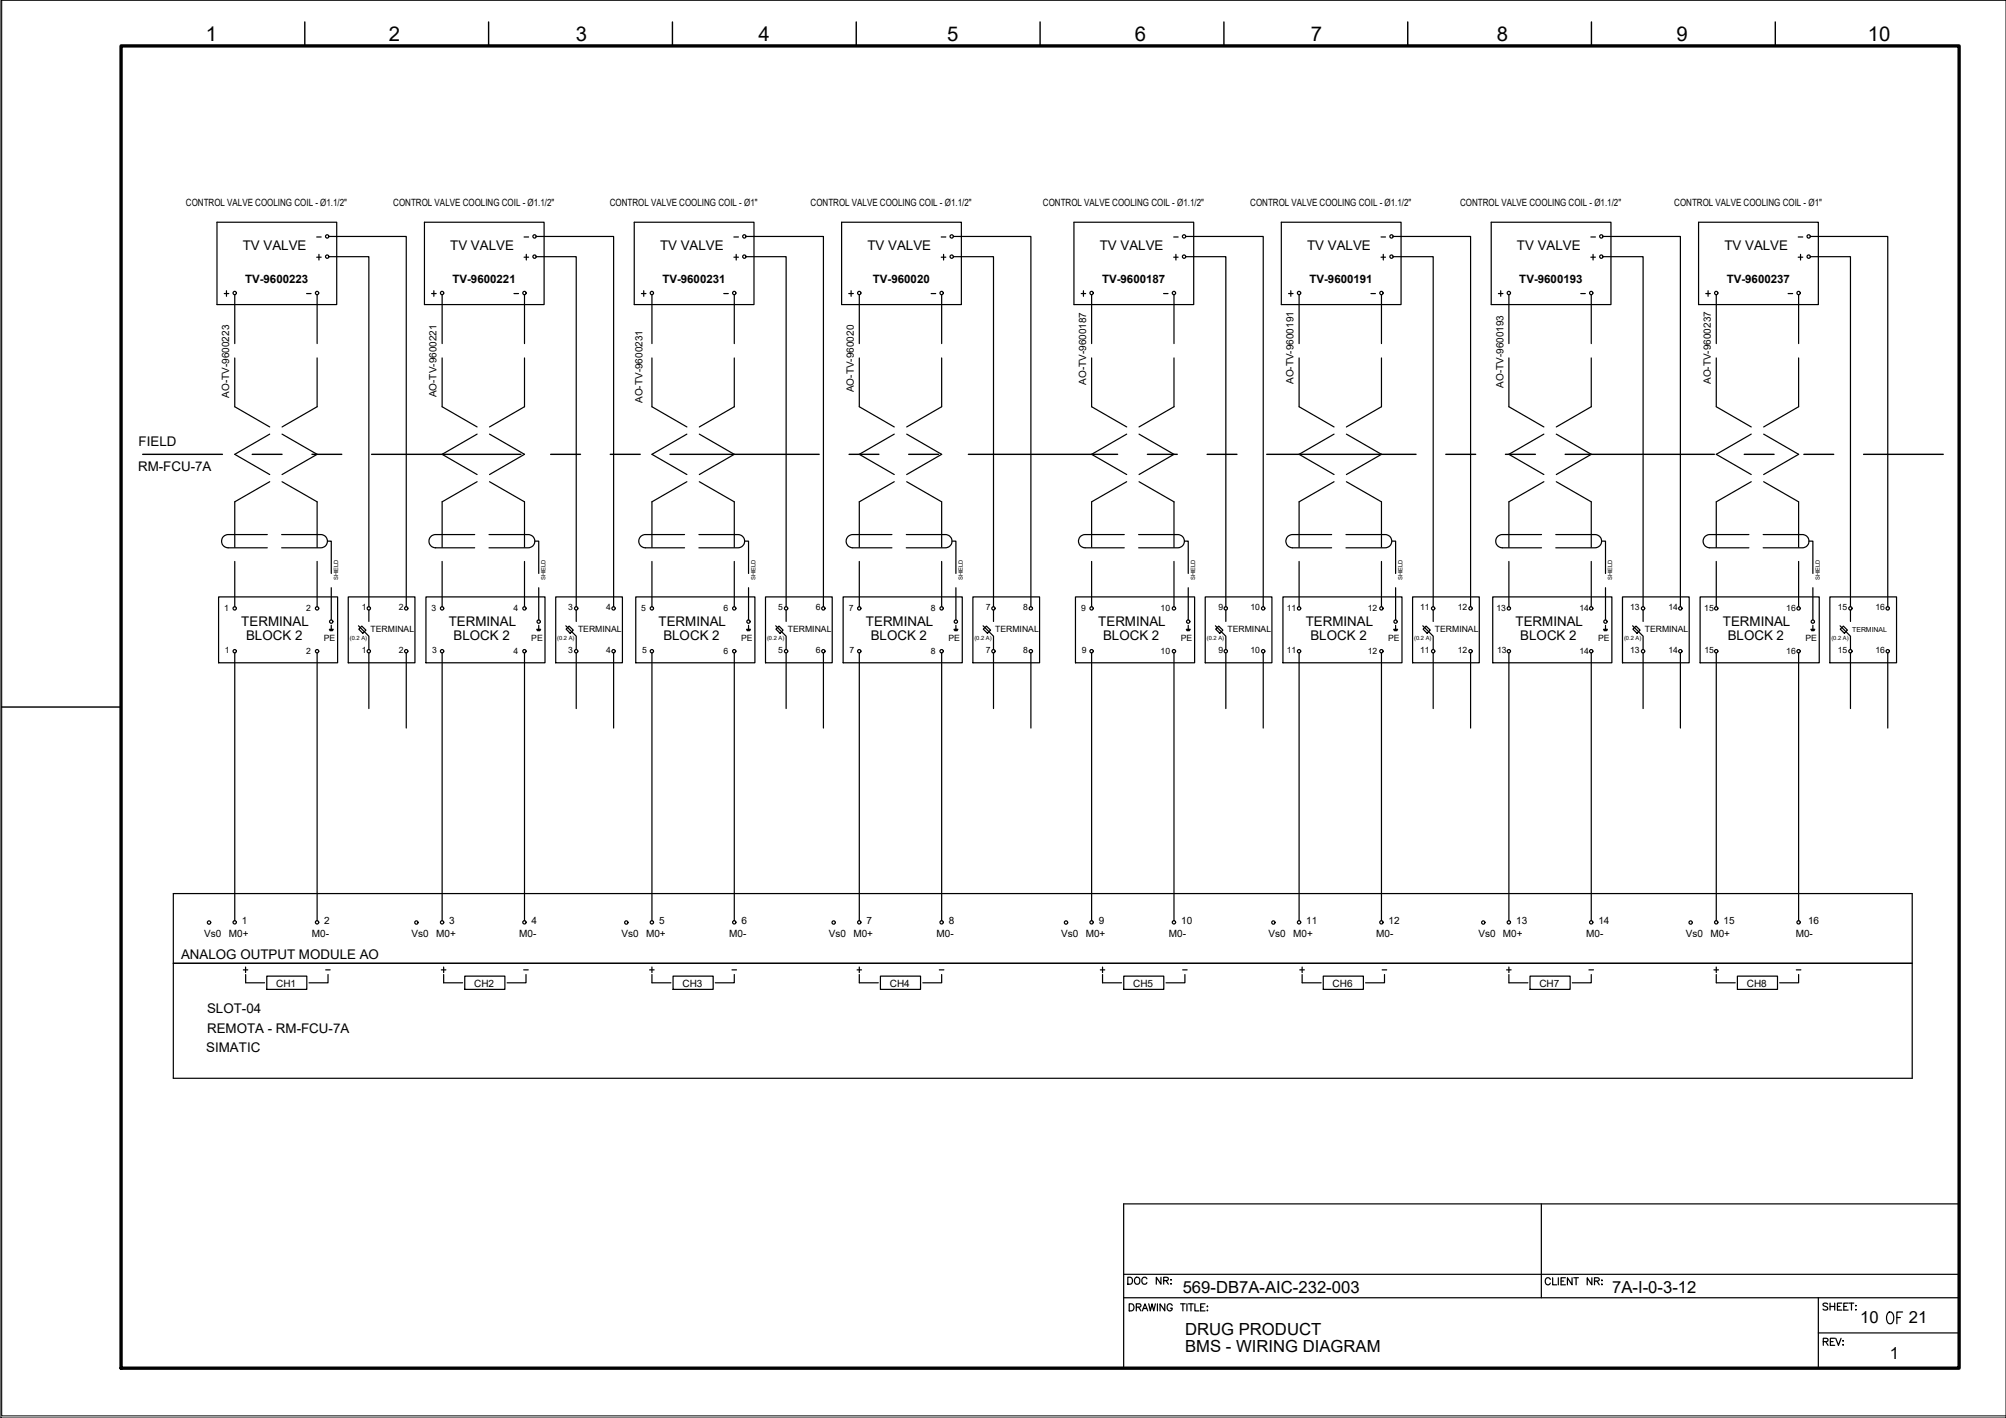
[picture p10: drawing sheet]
<svg xmlns="http://www.w3.org/2000/svg" width="420mm" height="297mm" viewBox="0 0 420 297" stroke-linecap="round" stroke-linejoin="round" font-family="sans-serif">
<!-- layer: G-TTLB-TTLB -->
<path d="M25.4 9.6h384.9v277h-384.9z" fill="none" stroke="#000" stroke-width=".7"/>
<!-- layer: G-TTLB-OTLN -->
<path d="M.4 .1v296.5h419.7" fill="none" stroke="#000" stroke-width=".21"/>
<!-- layer: G-TTLB-INDX -->
<path d="M63.8 4.6v5M102.3 4.6v5M140.8 4.6v5M179.3 4.6v5M217.8 4.6v5M256.3 4.6v5M294.9 4.6v5M333.3 4.6v5M371.8 4.6v5M.4 148.1h25" fill="none" stroke="#000" stroke-width=".3"/>
<!-- layer: LGSP IA4$0$LG_PLOT -->
<path d="M322.8 252.2v19.7M235.4 266.9h174.9M235.4 271.9h174.9M380.9 279.2h29.4M380.9 271.9v14.7M235.4 286.6h174.9" fill="none" stroke="#000" stroke-width=".25"/>
<!-- layer: LG_PLOT -->
<g fill="none" stroke="#000" stroke-width=".25">
<path d="M410.3 252.2h-174.9v34.4M236.5 273.1h.5a.78 .78 0 0 1 .5 .8 .78 .78 0 0 1-.5 .7h-.5zM238 273.8h.8l.1-.5-.9-.2v1.5M238.5 273.8l.5 .8M239.3 274.6l.5-1.5 .6 1.5M239.5 274.1h.7M240.6 273.1l.3 1.5 .4-1.5 .3 1.5 .4-1.5M242.4 273.1v1.5M244 273.1v1.5l-1-1.5v1.5M245.5 273.5a.54 .54 0 0 0-.6-.4 .54 .54 0 0 0-.4 .6 .61 .61 0 0 0 .1 .8 .61 .61 0 0 0 .8-.1l.1-.4h-.3M247.3 273.1h.9M247.8 273.1v1.5"/>
<path d="M248.6 273.1v1.5M248.9 273.1h1M249.4 273.1v1.5M250.3 273.1v1.5h.8M251.5 273.8h.5M252.4 273.1h-.9v1.5h.9M252.8 274.5h.2zM252.9 273.6v.2zM324.7 268a.54 .54 0 0 0-.6-.3 .54 .54 0 0 0-.4 .5v.4a.54 .54 0 0 0 .4 .5 .54 .54 0 0 0 .6-.3M325.2 267.7v1.4h.9M326.4 267.7v1.4M327 268.4h.5"/>
<path d="M327.9 267.7h-.9v1.4h.9M329.3 267.7v1.4l-1-1.4v1.4M329.6 267.7h1M330.1 267.7v1.4M333.4 267.7v1.4l-1-1.4v1.4M334 268.4l.8-.1 .2-.2-.1-.3-.9-.1v1.4M334.5 268.4l.5 .7M335.4 268.2h.2zM335.4 269.1h.2zM382.8 273.2l-.3-.2-.7 .2 .1 .3 .8 .3 .1 .2v.2l-.3 .2-.7-.2M383.3 273v1.4M383.3 273.7h1"/>
<path d="M384.3 273v1.4M384.9 273.7h.5M385.8 273h-.9v1.4h.9M386.2 273.7h.5M387.1 273h-.9v1.4h.9M387.3 273h1M387.8 273v1.4M388.6 273.5h.2zM388.7 274.3v.1zM381.9 281h.8l.2-.2-.1-.3-.9-.2v1.5M382.4 281l.5 .8M383.4 281h.5"/>
<path d="M384.3 280.3h-.9v1.5h.9M384.5 280.3l.6 1.5 .5-1.5M386 281.7h.1zM386 280.8v.2z"/>
</g>
<!-- layer: I_LIMIT_LINE -->
<g fill="none" stroke="#000" stroke-width=".3">
<path d="M29.9 95.2h16.7M52.8 95.2h6.3M65.3 95.2h6.3M77.8 95.2h31.3M115.3 95.2h6.3M127.8 95.2h6.3M140.3 95.2h31.3M177.8 95.2h6.3M190.3 95.2h6.3M202.8 95.2h31.3M240.3 95.2h6.3M252.8 95.2h6.3"/>
<path d="M265.3 95.2h31.3M302.8 95.2h6.3M315.3 95.2h6.3M327.8 95.2h31.3M365.3 95.2h6.3M377.8 95.2h6.3M390.3 95.2h16.7"/>
</g>
<!-- layer: I_DATA -->
<g fill="none" stroke="#000" stroke-width=".25">
<path d="M45.4 46.6h25.1v17.2h-25.1zM66.3 53.9h1M66.8 53.3v1.2M88.9 46.6h25.1v17.2h-25.1zM109.8 53.9h.9M110.2 53.3v1.2M132.8 46.6h25.1v17.2h-25.1zM153.7 53.9h1M154.2 53.3v1.2M176.3 46.6h25.1v17.2h-25.1zM224.9 46.6h25.1v17.2h-25.1zM268.4 46.6h25.1v17.2h-25.1z"/>
<path d="M289.3 53.9h.9M289.7 53.3v1.2M312.3 46.6h25.1v17.2h-25.1zM355.8 46.6h25.1v17.2h-25.1zM47 61.5h.9M47.4 60.9v1.2M90.4 61.5h1M90.9 60.9v1.2M134.3 61.5h1M134.8 60.9v1.2M269.9 61.5h.9M270.4 60.9v1.2"/>
<path d="M313.8 61.5h1M314.3 60.9v1.2M45.8 125h24.9v13.8h-24.9zM69 131.8h.8M69 132h.7M69.1 132.1h.6M69.4 131v.8M72.9 125h14v13.8h-14zM89.2 125h25v13.8h-25zM112.4 131.8h.8M112.5 132h.7M112.6 132.1h.5"/>
<path d="M112.8 131v.8M116.4 125h14v13.8h-14zM133.2 125h24.9v13.8h-24.9zM156.4 131.8h.8M156.4 132h.7M156.5 132.1h.5M156.8 131v.8M160.3 125h14v13.8h-14zM176.6 125h24.9v13.8h-24.9zM199.8 131.8h.8M199.9 132h.7M200 132.1h.5"/>
<path d="M200.2 131v.8M203.8 125h13.9v13.8h-13.9zM225.3 125h24.9v13.8h-24.9zM248.5 131.8h.8M248.5 132h.7M248.6 132.1h.6M248.9 131v.8M252.4 125h14v13.8h-14zM268.7 125h24.9v13.8h-24.9zM291.9 131.8h.8M292 132h.7M292.1 132.1h.5"/>
<path d="M292.3 131v.8M295.9 125h13.9v13.8h-13.9zM312.7 125h24.9v13.8h-24.9zM335.9 131.8h.8M335.9 132h.7M336 132.1h.5M336.3 131v.8M339.8 125h14v13.8h-14zM356.1 125h24.9v13.8h-24.9zM379.3 131.8h.8M379.4 132h.6M379.4 132.1h.6"/>
<path d="M379.7 131v.8M383.3 125h13.9v13.8h-13.9zM400.5 187.2h-364.2v38.7h364.2M36.3 201.8h364.2M51.5 205.9h3.9M55.9 204.5h8.4v2.7h-8.4zM68.7 204.1v1.8h-4M92.4 203.2h1M92.9 204.1v1.8h4M92.9 202.6v1.1M97.3 204.5h8.4v2.7h-8.4zM110.2 204.1v1.8h-4"/>
<path d="M136.5 205.9h4M141 204.5h8.4v2.7h-8.4zM153.8 204.1v1.8h-4M179.5 203.2h.9M180 204.1v1.8h4M180 202.6v1.1M184.4 204.5h8.4v2.7h-8.4zM197.2 204.1v1.8h-3.9M230.5 203.2h.9M230.9 202.6v1.1M230.9 204.1v1.8h4M235.4 204.5h8.4v2.7h-8.4z"/>
<path d="M248.2 204.1v1.8h-4M272.7 205.9h4M277.2 204.5h8.4v2.7h-8.4zM290 204.1v1.8h-4M316 205.9h4M320.5 204.5h8.4v2.7h-8.4zM333.3 204.1v1.8h-4M359.5 205.9h4M363.9 204.5h8.4v2.7h-8.4zM376.7 204.1v1.8h-4"/>
<circle cx="68.5" cy="53.8" r=".35"/>
<circle cx="112" cy="53.8" r=".35"/>
<circle cx="155.9" cy="53.8" r=".35"/>
<circle cx="291.5" cy="53.8" r=".35"/>
<circle cx="49.2" cy="61.4" r=".35"/>
<circle cx="92.6" cy="61.4" r=".35"/>
<circle cx="136.5" cy="61.4" r=".35"/>
<circle cx="272.1" cy="61.4" r=".35"/>
<circle cx="316" cy="61.4" r=".35"/>
<circle cx="49.2" cy="136.4" r=".35"/>
<circle cx="49.2" cy="127.4" r=".35"/>
<circle cx="66.4" cy="136.4" r=".35"/>
<circle cx="66.4" cy="127.4" r=".35"/>
<circle cx="69.4" cy="130.2" r=".35"/>
<circle cx="77.2" cy="136.4" r=".35"/>
<circle cx="77.2" cy="127.4" r=".35"/>
<circle cx="85.1" cy="127.4" r=".35"/>
<circle cx="85.1" cy="136.4" r=".35"/>
<circle cx="92.6" cy="127.4" r=".35"/>
<circle cx="92.6" cy="136.4" r=".35"/>
<circle cx="109.8" cy="127.4" r=".35"/>
<circle cx="109.8" cy="136.4" r=".35"/>
<circle cx="112.8" cy="130.2" r=".35"/>
<circle cx="120.7" cy="127.4" r=".35"/>
<circle cx="120.7" cy="136.4" r=".35"/>
<circle cx="128.5" cy="136.4" r=".35"/>
<circle cx="128.5" cy="127.4" r=".35"/>
<circle cx="136.5" cy="127.4" r=".35"/>
<circle cx="136.5" cy="136.4" r=".35"/>
<circle cx="153.8" cy="136.4" r=".35"/>
<circle cx="153.8" cy="127.4" r=".35"/>
<circle cx="156.8" cy="130.2" r=".35"/>
<circle cx="164.6" cy="127.4" r=".35"/>
<circle cx="164.6" cy="136.4" r=".35"/>
<circle cx="172.5" cy="136.4" r=".35"/>
<circle cx="172.5" cy="127.4" r=".35"/>
<circle cx="180" cy="136.4" r=".35"/>
<circle cx="180" cy="127.4" r=".35"/>
<circle cx="197.2" cy="136.4" r=".35"/>
<circle cx="197.2" cy="127.4" r=".35"/>
<circle cx="200.2" cy="130.2" r=".35"/>
<circle cx="208.1" cy="136.4" r=".35"/>
<circle cx="208.1" cy="127.4" r=".35"/>
<circle cx="215.9" cy="136.4" r=".35"/>
<circle cx="215.9" cy="127.4" r=".35"/>
<circle cx="228.6" cy="127.4" r=".35"/>
<circle cx="228.6" cy="136.4" r=".35"/>
<circle cx="245.9" cy="136.4" r=".35"/>
<circle cx="245.9" cy="127.4" r=".35"/>
<circle cx="248.9" cy="130.2" r=".35"/>
<circle cx="256.7" cy="136.4" r=".35"/>
<circle cx="256.7" cy="127.4" r=".35"/>
<circle cx="264.6" cy="127.4" r=".35"/>
<circle cx="264.6" cy="136.4" r=".35"/>
<circle cx="272.1" cy="127.4" r=".35"/>
<circle cx="272.1" cy="136.4" r=".35"/>
<circle cx="289.3" cy="136.4" r=".35"/>
<circle cx="289.3" cy="127.4" r=".35"/>
<circle cx="292.3" cy="130.2" r=".35"/>
<circle cx="300.2" cy="136.4" r=".35"/>
<circle cx="300.2" cy="127.4" r=".35"/>
<circle cx="308" cy="136.4" r=".35"/>
<circle cx="308" cy="127.4" r=".35"/>
<circle cx="316" cy="136.4" r=".35"/>
<circle cx="316" cy="127.4" r=".35"/>
<circle cx="333.3" cy="136.4" r=".35"/>
<circle cx="333.3" cy="127.4" r=".35"/>
<circle cx="336.3" cy="130.2" r=".35"/>
<circle cx="344.1" cy="136.4" r=".35"/>
<circle cx="344.1" cy="127.4" r=".35"/>
<circle cx="351.9" cy="136.4" r=".35"/>
<circle cx="351.9" cy="127.4" r=".35"/>
<circle cx="359.5" cy="136.4" r=".35"/>
<circle cx="359.5" cy="127.4" r=".35"/>
<circle cx="376.7" cy="127.4" r=".35"/>
<circle cx="376.7" cy="136.4" r=".35"/>
<circle cx="379.7" cy="130.2" r=".35"/>
<circle cx="387.6" cy="136.4" r=".35"/>
<circle cx="387.6" cy="127.4" r=".35"/>
<circle cx="395.4" cy="127.4" r=".35"/>
<circle cx="395.4" cy="136.4" r=".35"/>
<circle cx="43.8" cy="193.2" r=".35"/>
<circle cx="49.2" cy="193.2" r=".35"/>
<circle cx="66.4" cy="193.2" r=".35"/>
<circle cx="87.2" cy="193.2" r=".35"/>
<circle cx="92.6" cy="193.2" r=".35"/>
<circle cx="109.8" cy="193.2" r=".35"/>
<circle cx="131.2" cy="193.2" r=".35"/>
<circle cx="136.5" cy="193.2" r=".35"/>
<circle cx="153.8" cy="193.2" r=".35"/>
<circle cx="174.6" cy="193.2" r=".35"/>
<circle cx="180" cy="193.2" r=".35"/>
<circle cx="197.2" cy="193.2" r=".35"/>
<circle cx="223.3" cy="193.2" r=".35"/>
<circle cx="228.6" cy="193.2" r=".35"/>
<circle cx="245.9" cy="193.2" r=".35"/>
<circle cx="266.7" cy="193.2" r=".35"/>
<circle cx="272.1" cy="193.2" r=".35"/>
<circle cx="289.3" cy="193.2" r=".35"/>
<circle cx="310.7" cy="193.2" r=".35"/>
<circle cx="316" cy="193.2" r=".35"/>
<circle cx="333.3" cy="193.2" r=".35"/>
<circle cx="354.1" cy="193.2" r=".35"/>
<circle cx="359.5" cy="193.2" r=".35"/>
<circle cx="376.7" cy="193.2" r=".35"/>
</g>
<!-- layer: 0 -->
<g fill="none" stroke="#000" stroke-width=".25">
<path d="M68.9 53.8h8.4v73.3M68.9 49.5h16.2v77.6M112.3 53.8h8.4v73.3M112.3 49.5h16.2v77.6M156.3 53.8h8.4v73.3M156.3 49.5h16.2v77.6M199.7 53.8h8.4v73.3M199.7 49.5h16.2v77.6M248.4 53.8h8.4v73.3M248.4 49.5h16.2v77.6M291.8 53.8h8.4v73.3M291.8 49.5h16.2v77.6"/>
<path d="M335.7 53.8h8.4v73.3M335.7 49.5h16.3v77.6M379.2 53.8h8.4v73.3M379.2 49.5h16.2v77.6M77.3 136.8v11.6M85.1 136.8v15.7M120.7 136.8v11.6M128.5 136.8v15.7M164.7 136.8v11.6M172.5 136.8v15.7M208.1 136.8v11.6M215.9 136.8v15.7"/>
<path d="M256.8 136.8v11.6M264.6 136.8v15.7M300.2 136.8v11.6M308 136.8v15.7M344.1 136.8v11.6M352 136.8v15.7M387.6 136.8v11.6M395.4 136.8v15.7M400.5 187.2v38.7"/>
</g>
<!-- layer: EI-CTRL -->
<g fill="none" stroke="#000" stroke-width=".25">
<path d="M75.1 131.1l2.2 2.2v2.8M75.1 131.8l.7-.6 .8 .8-.6 .7zM77.3 127.8v2.4M118.5 131.1l2.2 2.2v2.8M118.6 131.8l.6-.6 .9 .8-.7 .7zM120.7 127.8v2.4M162.5 131.1l2.2 2.2v2.8M162.5 131.8l.7-.6 .8 .8-.6 .7zM164.7 127.8v2.4M205.9 131.1l2.2 2.2v2.8M206 131.8l.6-.6 .9 .8-.7 .7zM208.1 127.8v2.4"/>
<path d="M254.6 131.1l2.2 2.2v2.8M254.6 131.8l.7-.6 .8 .8-.6 .7zM256.8 127.8v2.4M298 131.1l2.2 2.2v2.8M298.1 131.8l.6-.6 .9 .8-.7 .7zM300.2 127.8v2.4M341.9 131.1l2.2 2.2v2.8M342 131.8l.7-.6 .8 .8-.6 .7zM344.1 127.8v2.4M385.4 131.1l2.2 2.2v2.8M385.4 131.8l.7-.6 .8 .8-.6 .7zM387.6 127.8v2.4"/>
</g>
<!-- layer: I_TABS -->
<g fill="none" stroke="#000" stroke-width=".25">
<path d="M49.2 61.7v10.3M49.2 75v10.2l7.3 4.2M66.4 61.7v10.3M66.4 75v10.2l-7.3 4.2M92.6 61.7v10.3M92.6 75v10.2l7.3 4.2M109.9 61.7v10.3M109.9 75v10.2l-7.4 4.2M136.5 61.7v10.3M136.5 75v10.2l7.4 4.2M153.8 61.7v10.3M153.8 75v10.2l-7.3 4.2"/>
<path d="M180 61.7v10.3M180 75v10.2l7.3 4.2M197.2 61.7v10.3M197.2 75v10.2l-7.3 4.2M228.6 61.7v10.3M228.6 75v10.2l7.4 4.2M245.9 61.7v10.3M245.9 75v10.2l-7.3 4.2M272.1 61.7v10.3M272.1 75v10.2l7.3 4.2M289.3 61.7v10.3M289.3 75v10.2l-7.3 4.2"/>
<path d="M316 61.7v10.3M316 75v10.2l7.4 4.2M333.3 61.7v10.3M333.3 75v10.2l-7.3 4.2M359.5 61.7v10.3M359.5 75v10.2l7.3 4.2M376.7 61.7v10.3M376.7 75v10.2l-7.3 4.2M56.5 90.9l-7.3 4.3 7.3 4.2M59.1 90.9l7.3 4.3-7.3 4.2M99.9 90.9l-7.3 4.3 7.3 4.2M102.5 90.9l7.4 4.3-7.4 4.2"/>
<path d="M143.9 90.9l-7.4 4.3 7.4 4.2M146.5 90.9l7.3 4.3-7.3 4.2M187.3 90.9l-7.3 4.3 7.3 4.2M189.9 90.9l7.3 4.3-7.3 4.2M236 90.9l-7.4 4.3 7.4 4.2M238.6 90.9l7.3 4.3-7.3 4.2M279.4 90.9l-7.3 4.3 7.3 4.2M282 90.9l7.3 4.3-7.3 4.2M323.4 90.9l-7.4 4.3 7.4 4.2M326 90.9l7.3 4.3-7.3 4.2M366.8 90.9l-7.3 4.3 7.3 4.2M369.4 90.9l7.3 4.3-7.3 4.2"/>
<path d="M49.2 117.6v9.5M56 112h-8.2a1.39 1.39 0 0 0-1.4 1.4 1.39 1.39 0 0 0 1.4 1.4h8.2M56.5 100.9l-7.3 4.2v9.5M59 112h8.2a1.39 1.39 0 0 1 1.4 1.4 1.39 1.39 0 0 1-1.4 1.4h-8.2M59.1 100.9l7.3 4.2v9.5M66.4 117.6v9.5M68.6 113.4h.8v6.7M92.6 117.6v9.5M99.4 112h-8.2a1.39 1.39 0 0 0-1.4 1.4 1.39 1.39 0 0 0 1.4 1.4h8.2M99.9 100.9l-7.3 4.2v9.5M102.4 112h8.2a1.39 1.39 0 0 1 1.4 1.4 1.39 1.39 0 0 1-1.4 1.4h-8.2M102.5 100.9l7.4 4.2v9.5"/>
<path d="M109.9 117.6v9.5M112 113.4h.8v6.7M136.5 117.6v9.5M143.4 112h-8.2a1.39 1.39 0 0 0-1.4 1.4 1.39 1.39 0 0 0 1.4 1.4h8.2M143.9 100.9l-7.4 4.2v9.5M146.4 112h8.2a1.39 1.39 0 0 1 1.4 1.4 1.39 1.39 0 0 1-1.4 1.4h-8.2M146.5 100.9l7.3 4.2v9.5M153.8 117.6v9.5M156 113.4h.8v6.7M180 117.6v9.5M186.8 112h-8.2a1.39 1.39 0 0 0-1.4 1.4 1.39 1.39 0 0 0 1.4 1.4h8.2M187.3 100.9l-7.3 4.2v9.5"/>
<path d="M189.8 112h8.2a1.39 1.39 0 0 1 1.4 1.4 1.39 1.39 0 0 1-1.4 1.4h-8.2M189.9 100.9l7.3 4.2v9.5M197.2 117.6v9.5M199.4 113.4h.8v6.7M228.6 117.6v9.5M235.5 112h-8.2a1.39 1.39 0 0 0-1.4 1.4 1.39 1.39 0 0 0 1.4 1.4h8.2M236 100.9l-7.4 4.2v9.5M238.5 112h8.2a1.39 1.39 0 0 1 1.4 1.4 1.39 1.39 0 0 1-1.4 1.4h-8.2M238.6 100.9l7.3 4.2v9.5M245.9 117.6v9.5M248.1 113.4h.8v6.7M272.1 117.6v9.5"/>
<path d="M278.9 112h-8.2a1.39 1.39 0 0 0-1.4 1.4 1.39 1.39 0 0 0 1.4 1.4h8.2M279.4 100.9l-7.3 4.2v9.5M281.9 112h8.2a1.39 1.39 0 0 1 1.4 1.4 1.39 1.39 0 0 1-1.4 1.4h-8.2M282 100.9l7.3 4.2v9.5M289.3 117.6v9.5M291.5 113.4h.8v6.7M316 117.6v9.5M322.9 112h-8.2a1.39 1.39 0 0 0-1.4 1.4 1.39 1.39 0 0 0 1.4 1.4h8.2M323.4 100.9l-7.4 4.2v9.5M325.9 112h8.2a1.39 1.39 0 0 1 1.4 1.4 1.39 1.39 0 0 1-1.4 1.4h-8.2M326 100.9l7.3 4.2v9.5M333.3 117.6v9.5"/>
<path d="M335.4 113.4h.9v6.7M359.5 117.6v9.5M366.3 112h-8.2a1.39 1.39 0 0 0-1.4 1.4 1.39 1.39 0 0 0 1.4 1.4h8.2M366.8 100.9l-7.3 4.2v9.5M369.3 112h8.2a1.39 1.39 0 0 1 1.4 1.4 1.39 1.39 0 0 1-1.4 1.4h-8.2M369.4 100.9l7.3 4.2v9.5M376.7 117.6v9.5M378.9 113.4h.8v6.7M49.2 136.8v56.1M66.4 136.8v56.1M69.4 123.1v6.8M92.6 136.8v56.1"/>
<path d="M109.9 136.8v56.1M112.8 123.1v6.8M136.5 136.8v56.1M153.8 136.8v56.1M156.8 123.1v6.8M180 136.8v56.1M197.2 136.8v56.1M200.2 123.1v6.8M228.6 136.8v56.1M245.9 136.8v56.1M248.9 123.1v6.8M272.1 136.8v56.1"/>
<path d="M289.3 136.8v56.1M292.3 123.1v6.8M316 136.8v56.1M333.3 136.8v56.1M336.3 123.1v6.8M359.5 136.8v56.1M376.7 136.8v56.1M379.7 123.1v6.8"/>
</g>
<!-- layer: 0 -->
<path d="M.2 .1h420v296.9h-420z" fill="none" stroke="#000" stroke-width=".21"/>
<text font-size="5.7" x="394.4" y="278.7">OF</text>
<text font-size="4.4" x="235.3" y="270.2">DOC NR:</text>
<g font-size="4.3">
<text x="43.1" y="8.6">1</text>
<text x="81.4" y="8.6">2</text>
<text x="120.6" y="8.6">3</text>
<text x="158.9" y="8.6">4</text>
<text x="198.4" y="8.6">5</text>
<text x="237.7" y="8.6">6</text>
<text x="274.6" y="8.6">7</text>
<text x="313.5" y="8.6">8</text>
<text x="351.1" y="8.6">9</text>
<text x="391.2" y="8.6">10</text>
</g>
<g font-size="4">
<text x="196.1" y="55.7">+</text>
<text x="244.8" y="55.7">+</text>
<text x="332.3" y="55.7">+</text>
<text x="375.7" y="55.7">+</text>
<text x="176.7" y="63.1">+</text>
<text x="225.4" y="63.1">+</text>
<text x="356.3" y="63.1">+</text>
<text x="50.1" y="205">+</text>
<text x="135.1" y="205">+</text>
<text x="271.3" y="205">+</text>
<text x="314.7" y="205">+</text>
<text x="358.1" y="205">+</text>
</g>
<g font-size="3.5">
<text x="247.7" y="270.8">569-DB7A-AIC-232-003</text>
<text x="337.7" y="270.9">7A-I-0-3-12</text>
<text x="248.2" y="279.7">DRUG PRODUCT</text>
<text x="389.6" y="277.2">10</text>
<text x="399.8" y="277.2">21</text>
<text x="248.2" y="283.2">BMS - WIRING DIAGRAM</text>
<text x="395.8" y="284.6">1</text>
</g>
<g font-size="2.8">
<text x="50.8" y="52.4">TV VALVE</text>
<text x="94.3" y="52.4">TV VALVE</text>
<text x="138.2" y="52.4">TV VALVE</text>
<text x="181.7" y="52.4">TV VALVE</text>
<text x="230.3" y="52.4">TV VALVE</text>
<text x="273.8" y="52.4">TV VALVE</text>
<text x="317.7" y="52.4">TV VALVE</text>
<text x="361.2" y="52.4">TV VALVE</text>
<text x="29" y="93.4">FIELD</text>
<text x="28.9" y="98.6">RM-FCU-7A</text>
<text x="50.5" y="131.2">TERMINAL</text>
<text x="94" y="131.2">TERMINAL</text>
<text x="137.9" y="131.2">TERMINAL</text>
<text x="181.4" y="131.2">TERMINAL</text>
<text x="230" y="131.2">TERMINAL</text>
<text x="273.5" y="131.2">TERMINAL</text>
<text x="317.4" y="131.2">TERMINAL</text>
<text x="360.9" y="131.2">TERMINAL</text>
<text x="51.5" y="134.1">BLOCK 2</text>
<text x="95" y="134.1">BLOCK 2</text>
<text x="138.9" y="134.1">BLOCK 2</text>
<text x="182.4" y="134.1">BLOCK 2</text>
<text x="231" y="134.1">BLOCK 2</text>
<text x="274.5" y="134.1">BLOCK 2</text>
<text x="318.4" y="134.1">BLOCK 2</text>
<text x="361.9" y="134.1">BLOCK 2</text>
<text x="37.9" y="200.9">ANALOG OUTPUT MODULE AO</text>
<text x="43.4" y="212.3">SLOT-04</text>
<text x="43.2" y="220.3">SIMATIC</text>
<text x="43.4" y="216.4">REMOTA - RM-FCU-7A</text>
</g>
<g font-size="2.6">
<text x="65.6" y="50.8">-</text>
<text x="109" y="50.8">-</text>
<text x="152.8" y="50.8">-</text>
<text x="196.1" y="50.8">-</text>
<text x="244.8" y="50.8">-</text>
<text x="288.2" y="50.8">-</text>
<text x="332.3" y="50.8">-</text>
<text x="375.7" y="50.8">-</text>
<text x="63.5" y="62.8">-</text>
<text x="106.9" y="62.8">-</text>
<text x="150.6" y="62.8">-</text>
<text x="194" y="62.8">-</text>
<text x="242.7" y="62.8">-</text>
<text x="286.1" y="62.8">-</text>
<text x="330.2" y="62.8">-</text>
<text x="373.6" y="62.8">-</text>
<text x="67.4" y="204.3">-</text>
<text x="108.7" y="204.3">-</text>
<text x="152.4" y="204.3">-</text>
<text x="195.8" y="204.3">-</text>
<text x="246.9" y="204.3">-</text>
<text x="288.6" y="204.3">-</text>
<text x="332" y="204.3">-</text>
<text x="375.4" y="204.3">-</text>
</g>
<g font-size="2.4">
<text x="51.3" y="59.3">TV-9600223</text>
<text x="94.8" y="59.3">TV-9600221</text>
<text x="138.7" y="59.3">TV-9600231</text>
<text x="182.8" y="59.3">TV-960020</text>
<text x="230.8" y="59.3">TV-9600187</text>
<text x="274.3" y="59.3">TV-9600191</text>
<text x="318.2" y="59.3">TV-9600193</text>
<text x="361.7" y="59.3">TV-9600237</text>
</g>
<g font-size="2.1">
<text x="38.9" y="43.2">CONTROL VALVE COOLING COIL - Ø1.1/2&quot;</text>
<text x="82.4" y="43.2">CONTROL VALVE COOLING COIL - Ø1.1/2&quot;</text>
<text x="127.7" y="43.2">CONTROL VALVE COOLING COIL - Ø1&quot;</text>
<text x="169.8" y="43.2">CONTROL VALVE COOLING COIL - Ø1.1/2&quot;</text>
<text x="218.4" y="43.2">CONTROL VALVE COOLING COIL - Ø1.1/2&quot;</text>
<text x="261.9" y="43.2">CONTROL VALVE COOLING COIL - Ø1.1/2&quot;</text>
<text x="305.8" y="43.2">CONTROL VALVE COOLING COIL - Ø1.1/2&quot;</text>
<text x="350.7" y="43.2">CONTROL VALVE COOLING COIL - Ø1&quot;</text>
<text x="48" y="83.3" transform="rotate(-90 48 83.3)">AO-TV-9600223</text>
<text x="91.4" y="83.2" transform="rotate(-90 91.4 83.2)">AO-TV-9600221</text>
<text x="178.8" y="82.2" transform="rotate(-90 178.8 82.2)">AO-TV-960020</text>
<text x="227.5" y="80.6" transform="rotate(-90 227.5 80.6)">AO-TV-9600187</text>
<text x="270.9" y="80.5" transform="rotate(-90 270.9 80.5)">AO-TV-9600191</text>
<text x="314.9" y="81.2" transform="rotate(-90 314.9 81.2)">AO-TV-9600193</text>
<text x="358.3" y="80.5" transform="rotate(-90 358.3 80.5)">AO-TV-9600237</text>
<text x="134.6" y="84.4" transform="rotate(-90 134.6 84.4)">AO-TV-9600231</text>
<text x="42.8" y="196.3">Vs0</text>
<text x="47.9" y="196.2">M0+</text>
<text x="50.7" y="193.7">1</text>
<text x="65.3" y="196.2">M0-</text>
<text x="67.9" y="193.7">2</text>
<text x="86.2" y="196.3">Vs0</text>
<text x="91.4" y="196.2">M0+</text>
<text x="94.1" y="193.7">3</text>
<text x="108.8" y="196.2">M0-</text>
<text x="111.3" y="193.7">4</text>
<text x="130.2" y="196.3">Vs0</text>
<text x="135.3" y="196.2">M0+</text>
<text x="138.1" y="193.7">5</text>
<text x="152.7" y="196.2">M0-</text>
<text x="155.3" y="193.7">6</text>
<text x="173.6" y="196.3">Vs0</text>
<text x="178.8" y="196.2">M0+</text>
<text x="181.5" y="193.7">7</text>
<text x="196.2" y="196.2">M0-</text>
<text x="198.7" y="193.7">8</text>
<text x="222.2" y="196.3">Vs0</text>
<text x="227.4" y="196.2">M0+</text>
<text x="230.2" y="193.7">9</text>
<text x="244.8" y="196.2">M0-</text>
<text x="247.4" y="193.7">10</text>
<text x="265.7" y="196.3">Vs0</text>
<text x="270.8" y="196.2">M0+</text>
<text x="273.6" y="193.7">11</text>
<text x="288.2" y="196.2">M0-</text>
<text x="290.8" y="193.7">12</text>
<text x="309.6" y="196.3">Vs0</text>
<text x="314.8" y="196.2">M0+</text>
<text x="317.6" y="193.7">13</text>
<text x="332.2" y="196.2">M0-</text>
<text x="334.8" y="193.7">14</text>
<text x="353.1" y="196.3">Vs0</text>
<text x="358.2" y="196.2">M0+</text>
<text x="361" y="193.7">15</text>
<text x="376.1" y="196.2">M0-</text>
<text x="378.7" y="193.7">16</text>
<text x="57.8" y="206.7">CH1</text>
<text x="99.3" y="206.7">CH2</text>
<text x="142.9" y="206.7">CH3</text>
<text x="186.4" y="206.7">CH4</text>
<text x="237.3" y="206.7">CH5</text>
<text x="279.1" y="206.7">CH6</text>
<text x="322.4" y="206.7">CH7</text>
<text x="365.9" y="206.7">CH8</text>
</g>
<g font-size="1.8">
<text x="46.9" y="128">1</text>
<text x="64.1" y="128">2</text>
<text x="75.8" y="127.7">1</text>
<text x="83.5" y="127.7">2</text>
<text x="90.4" y="128">3</text>
<text x="107.5" y="128">4</text>
<text x="119" y="127.7">3</text>
<text x="127" y="127.7">4</text>
<text x="134.3" y="128">5</text>
<text x="151.5" y="128">6</text>
<text x="163" y="127.7">5</text>
<text x="170.9" y="127.7">6</text>
<text x="177.8" y="128">7</text>
<text x="194.9" y="128">8</text>
<text x="206.5" y="127.7">7</text>
<text x="214.3" y="127.7">8</text>
<text x="226.4" y="128">9</text>
<text x="243.1" y="128">10</text>
<text x="255.2" y="127.7">9</text>
<text x="261.9" y="127.7">10</text>
<text x="269.5" y="128">11</text>
<text x="286.5" y="128">12</text>
<text x="297.4" y="127.7">11</text>
<text x="305.4" y="127.7">12</text>
<text x="313.4" y="128">13</text>
<text x="330.8" y="128">14</text>
<text x="341.4" y="127.7">13</text>
<text x="349.5" y="127.7">14</text>
<text x="357" y="128">15</text>
<text x="374.1" y="128">16</text>
<text x="384.9" y="127.7">15</text>
<text x="392.8" y="127.7">16</text>
<text x="47.1" y="136.9">1</text>
<text x="64.1" y="136.9">2</text>
<text x="67.8" y="134.2">PE</text>
<text x="75.8" y="136.7">1</text>
<text x="77.6" y="132.4">TERMINAL</text>
<text x="83.5" y="136.7">2</text>
<text x="90.6" y="136.9">3</text>
<text x="107.5" y="136.9">4</text>
<text x="111.3" y="134.2">PE</text>
<text x="119" y="136.7">3</text>
<text x="121.1" y="132.4">TERMINAL</text>
<text x="127" y="136.7">4</text>
<text x="134.5" y="136.9">5</text>
<text x="151.5" y="136.9">6</text>
<text x="155.2" y="134.2">PE</text>
<text x="163" y="136.7">5</text>
<text x="165" y="132.4">TERMINAL</text>
<text x="170.9" y="136.7">6</text>
<text x="177.9" y="136.9">7</text>
<text x="194.9" y="136.9">8</text>
<text x="198.7" y="134.2">PE</text>
<text x="206.5" y="136.7">7</text>
<text x="208.4" y="132.4">TERMINAL</text>
<text x="214.3" y="136.7">8</text>
<text x="226.6" y="136.9">9</text>
<text x="243.1" y="136.9">10</text>
<text x="247.3" y="134.2">PE</text>
<text x="255.2" y="136.7">9</text>
<text x="257.1" y="132.4">TERMINAL</text>
<text x="261.9" y="136.7">10</text>
<text x="269.5" y="136.9">11</text>
<text x="286.5" y="136.9">12</text>
<text x="290.8" y="134.2">PE</text>
<text x="297.4" y="136.7">11</text>
<text x="300.5" y="132.4">TERMINAL</text>
<text x="305.4" y="136.7">12</text>
<text x="313.6" y="136.9">13</text>
<text x="330.8" y="136.9">14</text>
<text x="334.7" y="134.2">PE</text>
<text x="341.4" y="136.7">13</text>
<text x="344.5" y="132.4">TERMINAL</text>
<text x="349.5" y="136.7">14</text>
<text x="357" y="136.9">15</text>
<text x="374.1" y="136.9">16</text>
<text x="378.1" y="134.2">PE</text>
<text x="384.9" y="136.7">15</text>
<text x="392.8" y="136.7">16</text>
</g>
<text font-size="1.4" x="387.9" y="132.4">TERMINAL</text>
<g font-size="1.2">
<text x="70.8" y="121.6" transform="rotate(-90 70.8 121.6)">SHIELD</text>
<text x="114.3" y="121.6" transform="rotate(-90 114.3 121.6)">SHIELD</text>
<text x="158.2" y="121.6" transform="rotate(-90 158.2 121.6)">SHIELD</text>
<text x="201.7" y="121.6" transform="rotate(-90 201.7 121.6)">SHIELD</text>
<text x="250.3" y="121.6" transform="rotate(-90 250.3 121.6)">SHIELD</text>
<text x="293.8" y="121.6" transform="rotate(-90 293.8 121.6)">SHIELD</text>
<text x="337.7" y="121.6" transform="rotate(-90 337.7 121.6)">SHIELD</text>
<text x="381.1" y="121.6" transform="rotate(-90 381.1 121.6)">SHIELD</text>
<text x="73.3" y="134.1">(0.2 A)</text>
<text x="116.7" y="134.1">(0.2 A)</text>
<text x="160.7" y="134.1">(0.2 A)</text>
<text x="204.1" y="134.1">(0.2 A)</text>
<text x="252.8" y="134.1">(0.2 A)</text>
<text x="296.2" y="134.1">(0.2 A)</text>
<text x="340.1" y="134.1">(0.2 A)</text>
<text x="383.6" y="134.1">(0.2 A)</text>
</g>
</svg>
